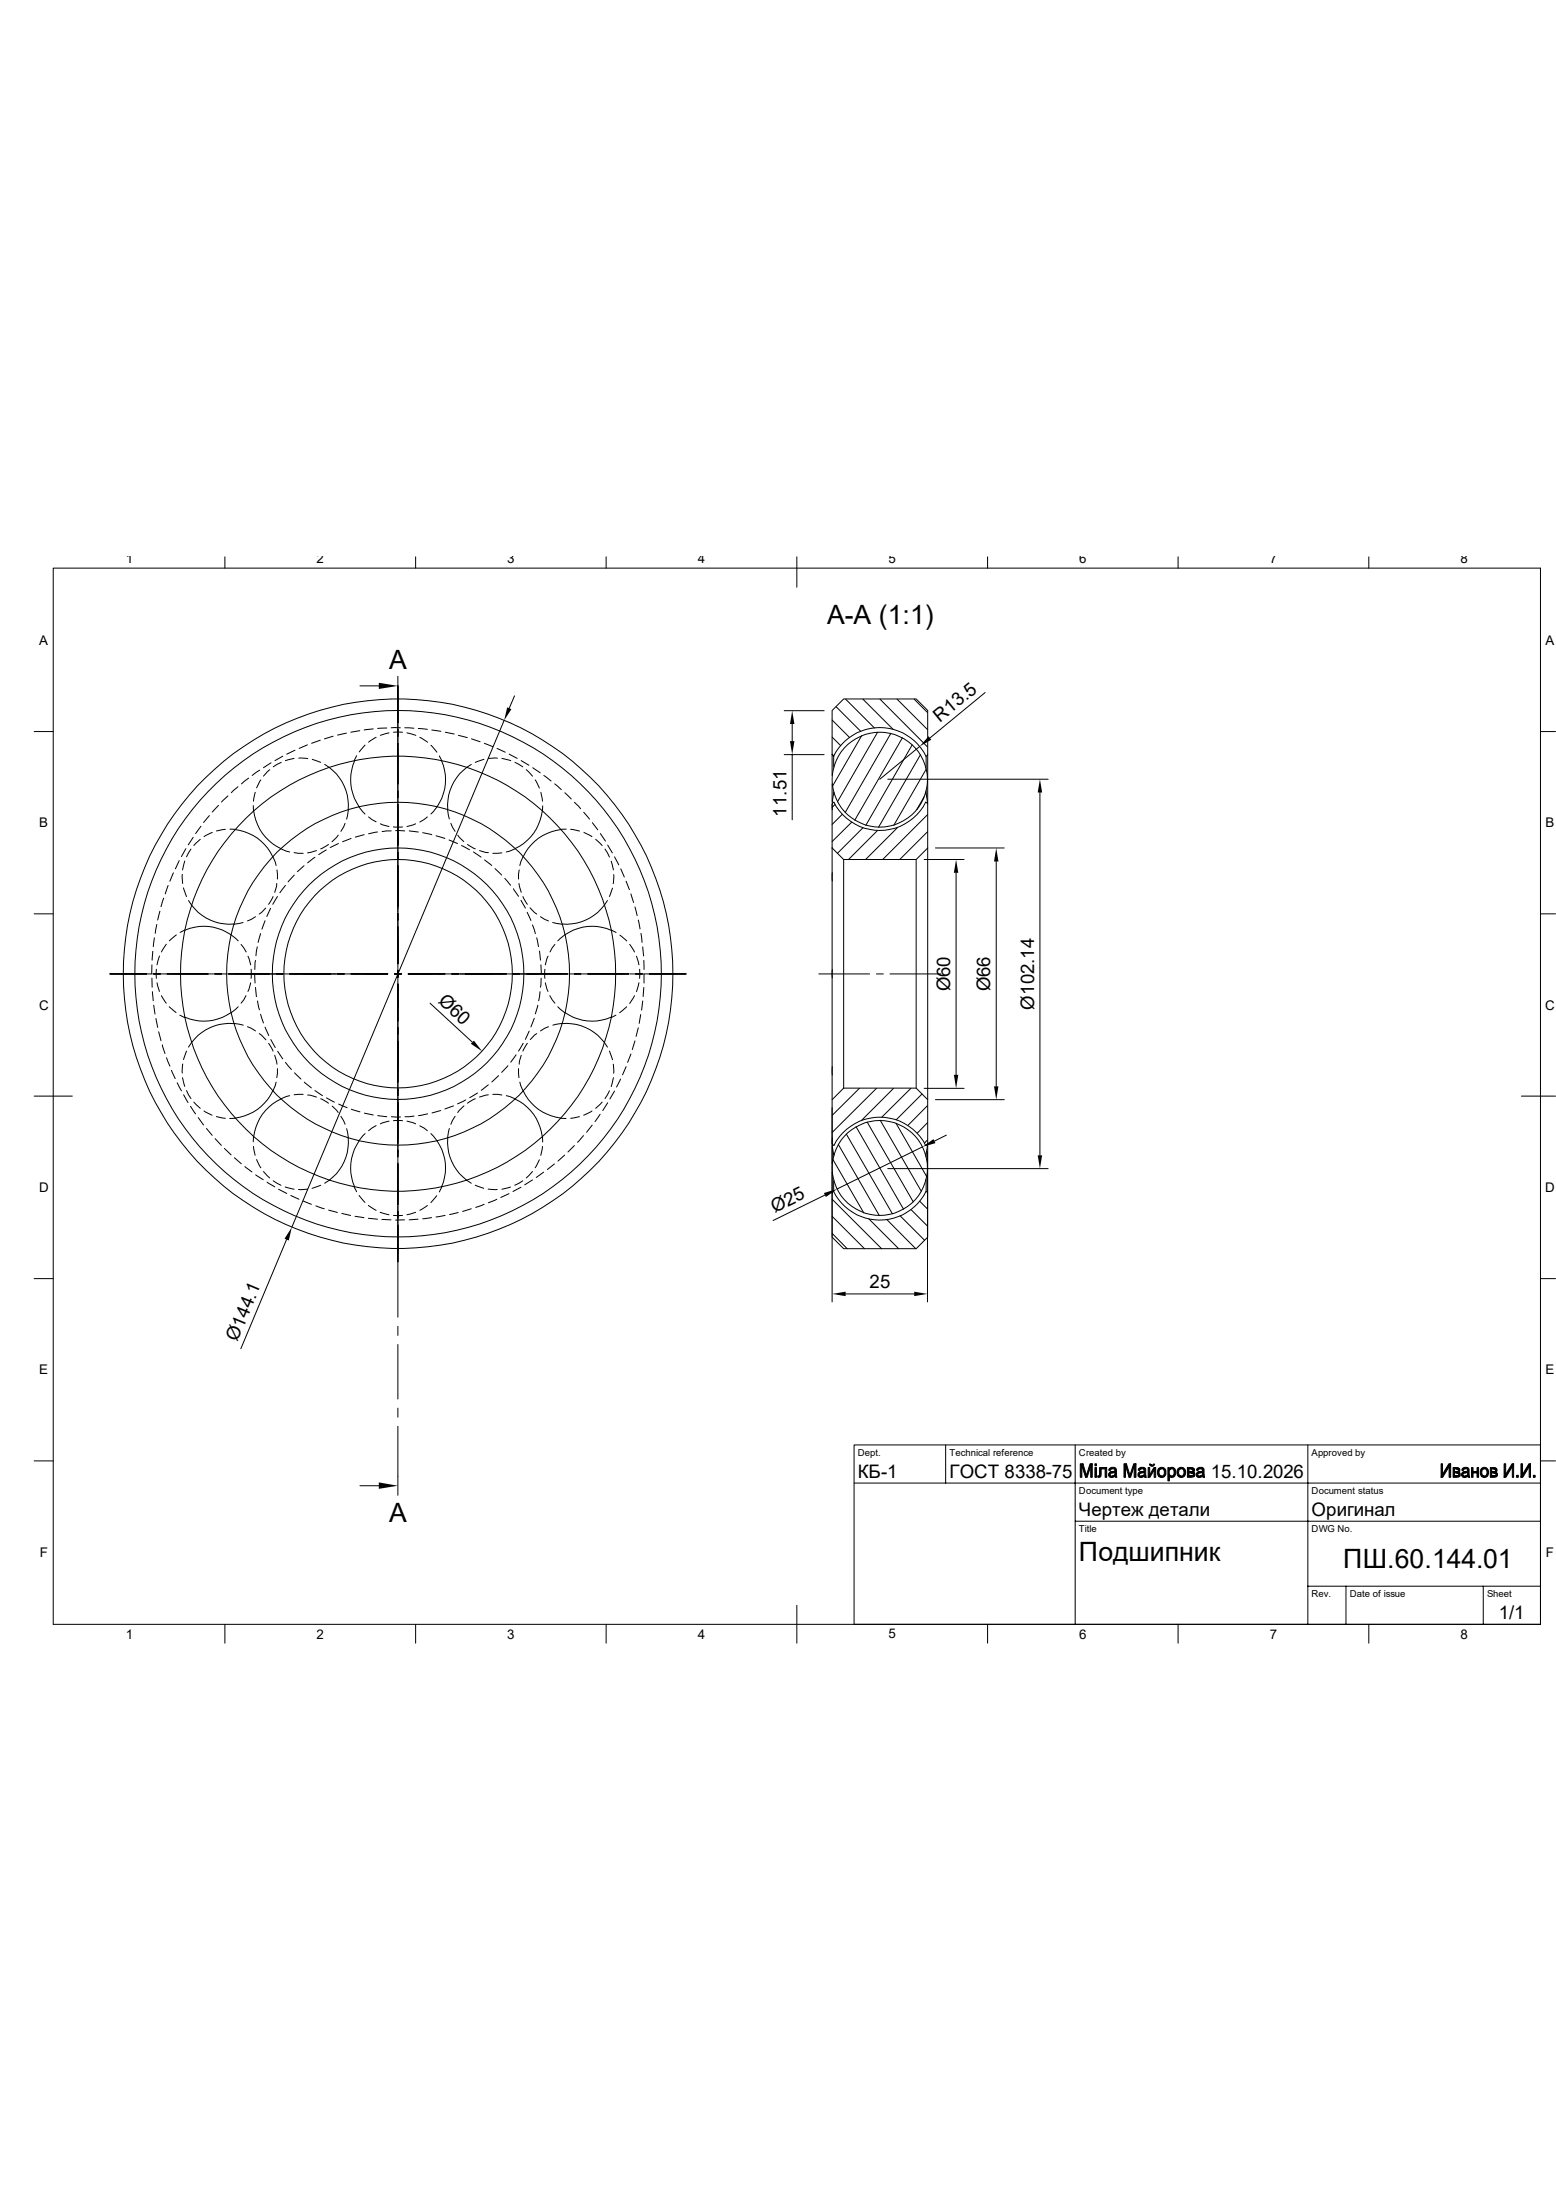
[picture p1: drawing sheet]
<svg xmlns="http://www.w3.org/2000/svg" width="297mm" height="420mm" viewBox="0 0 297 420" stroke-linecap="round" stroke-linejoin="round" font-family="sans-serif">
<g fill="none" stroke="#000" stroke-width=".19">
<path d="M10.2 108.5h283.8v201.6h-283.8zM42.9 106.3v2.2M79.3 106.3v2.2M115.7 106.3v2.2M152.1 106.3v5.8M188.5 106.3v2.2M224.9 106.3v2.2M261.3 106.3v2.2M6.5 139.7h3.7M66.1 140l-1.7 .3M68.7 139.5l-1.7 .3M68.7 130.9h3.6"/>
<path d="M71.2 139.1l-1.7 .3M73.8 139l-1.7 .1M74.3 139.9l-1.7 .5M74.7 138.9h1.7M75.1 139.8h1.7M75.9 129.1v91.8M77.3 138.9l1.7 .1M77.7 139.9l1.7 .5M79.8 139.1l1.8 .1M82.4 139.4l1.8 .2M85 139.8l1.7 .3M96.2 137.5l-40.5 96.8"/>
<path d="M98.2 132.8l-1 2.4M149.7 135.7h7.6M151.2 138.2v3.3M158.8 137.5l3.4 3.3M159.6 134.9l4.7 4.7M161.4 133.5l5.5 5.5M164.7 133.5l5.8 5.7M167.5 139.8l-7.6 13.3M168 133.5l9 9.1M170.1 140l-8.8 15.1M171.2 133.5l5.8 5.8M174.5 133.5l2.5 2.5"/>
<path d="M188 132.2l-10.5 8.7M294 139.7h2.9M36.9 159.9l-1 1.4M38.4 157.7l-1.1 1.4M40 155.7l-1.1 1.3M40.5 158.9l-1.6 .8M41.7 153.8l-1.2 1.2M43 158.3l-1.7 .3M43.5 151.9l-1.2 1.2M43.9 158.3h1M44.9 158.4a9 9 0 0 1 7.1 5.1M45.4 150.2l-1.2 1.1"/>
<path d="M47.5 148.5l-1.4 1.1M48.3 153.8l.1 1.1M48.4 154.9a9 9 0 0 0 5.2 7.1M48.7 151.3l-.3 1.7M49.6 147l-1.5 1M49.8 148.9l-.8 1.5M51.5 146.9l-1.2 1.3M51.7 145.6l-1.4 1M53.7 145.5l-1.5 .9M54 144.4l-1.5 .8M56.1 144.8l-1.6 .4M56.3 143.2l-1.6 .8"/>
<path d="M57 144.7l1.8 .1M58.7 142.2l-1.6 .7M59.6 144.9l1.6 .6M61.1 141.3l-1.6 .6M62 145.9a9.1 9.1 0 0 1 4.5 8.6M63.6 140.5l-1.7 .6M64.6 159.4l-1.2 1.3M65.9 157.2l-.8 1.5M66.5 154.6l-.3 1.8M67.7 145.2a9 9 0 0 0 .8 8.8M68.1 144.3l-.5 .9M68.5 154l1.2 1.4"/>
<path d="M69.5 159.3l-1.7 .5M69.7 142.2l-1.1 1.4M70.4 156l1.4 .9M71.8 140.8l-1.4 .9M72.1 158.8l-1.7 .4M72.6 157.3l1.7 .5M74.7 158.6l-1.8 .1M75.1 157.9h1.7M75.5 158.6h1.8M78.1 158.6l1.7 .2M79.3 157.3l-1.6 .5M80.1 140.8l1.5 .9"/>
<path d="M80.7 159l1.7 .3M81.6 156l-1.5 .9M82.3 142.3l1.1 1.3M83.2 159.6l1.7 .5M83.9 144.3l.4 .9M84.3 145.2a9 9 0 0 1-2 10.2M85.4 154.6l.4 1.7M86.1 157.2l.8 1.5M87.4 159.4l1.1 1.3M87.5 140.4l1.7 .4M90 145.9a9.1 9.1 0 0 0-4.5 8.6M90 141.1l1.7 .5"/>
<path d="M92.4 144.9l-1.7 .6M92.5 141.9l1.6 .6M94.9 142.9l1.5 .7M95 144.7l-1.8 .1M95.8 144.8l1.7 .4M97.2 144l1.5 .8M98.3 145.5l1.5 .9M99.5 145.2l1.5 .9M100.5 146.9l1.1 1.3M101.7 146.6l1.4 .9M102.2 148.9l.8 1.6M103.3 151.3l.2 1.7"/>
<path d="M103.5 154.9a9 9 0 0 1-5.1 7.1M103.6 153.8l-.1 1.1M103.8 148l1.4 1.1M105.9 149.6l1.2 1.1M107 158.4a9 9 0 0 0-7.1 5.1M107.8 151.3l1.3 1.2M108.1 158.3h-1.1M108.9 158.3l1.7 .4M109.6 153.2l1.2 1.2M111.4 155.1l1.1 1.3M111.5 158.9l1.5 .8M113.1 157.1l1 1.3"/>
<path d="M114.6 159.1l1 1.5M149.7 144.1h7.6M151.2 144.1v12.4M158.8 148v-12.4l2.2-2.2h13.9l2.2 2.2v26.3l-2.2 2.2h-13.9l-2.2-2.2M158.8 149.6v3.4M158.8 153.5v8.4M158.8 144l.4 .3M158.8 140.7l1.7 1.7M158.9 144l.2 .4M159.1 144.4v2M159.1 151.3v.1M159.1 144.4a9.8 9.8 0 0 1 8.8-5.5 9.8 9.8 0 0 1 8.8 5.5"/>
<path d="M159.2 153.1a9.8 9.8 0 0 0 8.7 5.4 9.8 9.8 0 0 0 8.8-5.4M159.2 153.2l-.3 .3M159.2 151.3a9 9 0 0 0-.3 3.3M159.4 153.6l-.6 .5M160.8 155.4l-2 2M162.6 157l-3.8 3.7M164.5 140.5l-5.6 9.6M164.7 158l-4.8 4.9M167.5 158.6l-5.5 5.5M169.5 148.8h30.6M171.3 158l-6.1 6.1M172.3 140.8l-9.1 15.8"/>
<path d="M174.1 142.2l-8.8 15.4M175.6 142.5l-7.7 6.3M175.7 144.1l-8 13.8M176.4 152.1l-1.4 2.5M176.7 151.3l.3 2M176.7 153.2l.3 .3M176.8 151v.7M176.8 146.9l-6.2 10.7M177 155.5l-8.5 8.6M177 158.8l-5.3 5.3M177 144l-.2 .4v2.3M198.5 151.3v69.3"/>
<path d="M6.5 174.5h3.7M29.5 179l-.2 1.7M29.9 176.5l-.3 1.7M30.5 173.9l-.4 1.7M31.2 171.4l-.5 1.7M32.1 169l-.6 1.6M33.1 166.6l-.7 1.6M33.7 178.5l-1.4 1.1M34.2 164.3l-.7 1.6M34.8 166.9l.1 1.8M35 169.5l.6 1.7M35.3 177.5l-.9 .5"/>
<path d="M35.3 164.4l-.5 1.7M35.3 177.6a9 9 0 0 1 10.2 2M35.5 162l-.9 1.5M36 171.9a9.1 9.1 0 0 0 8.6 4.5M36.4 162.1l-.8 1.5M38.2 160.2l-1.2 1.2M46.4 176.1l-1.8 .3M48.8 175l-1.6 .8M49.7 178.2l-.4 1.7M50.6 175.8l-.6 1.6M50.7 173.4l-1.2 1.1M51.6 173.4l-.7 1.6"/>
<path d="M52.1 163.5l.6 1.7M52.1 171.2l-.8 1.4M52.8 168.7l-.3 1.6M52.9 166.1l.1 1.7M53 171.2l-.9 1.4M53.6 162l1.7 .6M54.5 169l-1.1 1.4M56.1 162.8l1.8 .1M56.2 167l-1.2 1.4M58 165.3l-1.2 1.1M60.1 163.7l-1.4 1M60.4 162.4l-1.7 .4"/>
<path d="M62.3 162.3l-1.5 .9M62.7 161.2l-1.5 .9M64.6 161l-1.6 .8M67 160.1l-1.6 .6M85.7 160.4l1.6 .6M88.1 161.4l1.5 .8M89.2 161.2l1.5 .9M90.4 162.6l1.4 1M91.5 162.4l1.7 .4M92.5 164.2l1.4 1M94.5 165.8l1.3 1.2M95.8 162.8l-1.7 .1"/>
<path d="M96.4 167.7l1.1 1.3M98 169.7l1 1.4M98.4 162l-1.8 .6M99.1 168.7l.4 1.6M99.1 166.1l-.1 1.7M99.4 171.9l.9 1.5M99.8 171.2l.9 1.4M99.9 163.5l-.7 1.7M100.6 174.2l.7 1.5M101.2 173.3l1.2 1.2M101.6 176.6l.6 1.6M102.4 179l.4 1.7"/>
<path d="M103.2 175l1.5 .8M105.5 176.1l1.8 .3M113.7 160.2l1.2 1.2M115.5 162.1l.8 1.5M116 171.9a9.1 9.1 0 0 1-8.6 4.5M116 161.3l.9 1.5M116.6 177.6a9 9 0 0 0-10.1 2M116.7 177.5l.9 .5M116.7 164.4l.4 1.7M116.9 169.5l-.6 1.7M117.1 167v1.7M117.3 163.6l.8 1.5"/>
<path d="M118.3 178.5l1.3 1.1M118.5 165.9l.7 1.5M119.5 168.2l.6 1.6M120.4 170.6l.5 1.7M121.2 173.1l.4 1.7M121.8 175.6l.4 1.7M122.3 178.2l.3 1.7M158.8 161.9v48M158.9 166.6v1.6M161 164.1v43.6M174.9 164.1v43.6M176.4 164.1h7.6"/>
<path d="M177.1 161.9v48M178.6 161.9h13.1M182.5 166.6v38.6M190.2 164.5v42.9M294 174.5h2.9M21 185.9h8.1M29 184.2v1.7M29 186.7v1.8M29.1 189.3l.2 1.8M29.2 181.6l-.2 1.7M29.3 185.9h2.4M29.3 191.9l.3 1.7"/>
<path d="M29.8 194.4l.3 1.7M29.8 185v1.8M30 187.6l.4 1.7M30.3 197l.4 1.7M30.4 182.5l-.4 1.7M30.8 190.1l.9 1.4M31 199.5l.5 1.6M31.7 180.3l-.9 1.4M31.9 185.9h8.9M32.3 192.2l1.3 1.1M34.3 193.8l1 .5M41 185.9h2.4"/>
<path d="M43.6 185.9h11.5M44.1 193.3a9 9 0 0 1-8.8 .9M44.6 195.4a9.1 9.1 0 0 0-8.6 4.5M44.6 195.4l1.8 .3M45.5 192.2l-1.4 1.2M46 180.3l1 1.4M46.9 190.1l-.9 1.4M47.2 196l1.6 .8M47.3 182.5l.5 1.7M47.8 187.6l-.5 1.7M47.9 185v1.8M48.6 185.9l.1 1.8"/>
<path d="M48.8 183.3l-.2 1.8M48.8 188.5l.2 1.7M49.1 180.8l-.2 1.7M49.1 191.1l.4 1.7M49.5 197.3l1.3 1.2M49.7 193.6l.6 1.7M50.6 196.1l.7 1.6M51.3 199.2l.8 1.5M51.7 198.5l.8 1.5M55.2 185.9h11.6M66.9 185.9h7.1M75.3 185.9h1.3"/>
<path d="M77.9 185.9h7.1M82.1 191.5l8.1 7.5M85.1 185.9h11.6M96.9 185.9h11.4M99.9 199.2l-.9 1.5M100.7 199.2l-.9 1.5M101 196.8l-.7 1.6M102 194.4l-.7 1.6M102.4 197.3l-1.2 1.2M102.7 191.9l-.5 1.6M103 181.6l.2 1.7M103.1 189.3l-.3 1.8"/>
<path d="M103.3 184.2v1.7M103.3 186.7l-.1 1.8M104 185v1.8M104.1 187.6l.5 1.7M104.6 182.5l-.5 1.7M104.7 196l-1.5 .8M104.9 190.1l1 1.4M105.9 180.3l-.9 1.4M106.5 192.2l1.4 1.2M107.3 195.4l-1.8 .3M107.4 195.4a9.1 9.1 0 0 1 8.6 4.5M107.9 193.3a9 9 0 0 0 8.7 .9"/>
<path d="M108.5 185.9h2.4M111.1 185.9h8.9M117.6 193.8l-.9 .5M119.6 192.2l-1.3 1.1M120.2 180.3l.9 1.4M120.2 185.9h2.4M121.1 190.1l-.9 1.5M121.2 198.7l-.5 1.7M121.5 182.5l.5 1.7M121.8 196.2l-.4 1.7M122 187.6l-.5 1.7M122.1 185v1.8"/>
<path d="M122.3 193.7l-.3 1.7M122.7 180.8l.2 1.7M122.7 191.1l-.2 1.7M122.9 185.9h8M122.9 183.3v1.8M122.9 188.5l-.1 1.7M122.9 185.9v1.8M156.3 185.9h9.7M158.9 185.1v1.6M167.3 185.9h1.3M169.9 185.9h9.7M6.5 209.3h7.3"/>
<path d="M31.8 201.9l.6 1.6M32.7 204.3l.7 1.6M33.8 206.7l.8 1.5M34.8 205.7l.5 1.7M34.9 203.1l-.1 1.8M35.1 209l.8 1.5M35.6 208.2l.8 1.5M35.6 200.7l-.6 1.6M36.4 211.2l.9 1.4M37 210.4l1.2 1.2M37.8 213.4l1.1 1.4M38.9 212.1l1.6 .8"/>
<path d="M39.4 215.4l1.1 1.3M41.1 217.4l1.1 1.3M41.3 213.1l1.7 .4M42.8 219.2l1.3 1.3M44.9 213.5h-1M48.4 218.9l.3 1.7M48.4 217l-.1 1M52 208.3a9 9 0 0 1-7.1 5.1M52.5 201.5l.4 1.7M52.7 206.6l-.6 1.7M53 204l-.2 1.7M53 200.7l1 1.4"/>
<path d="M54.5 202.8l1.1 1.4M55.3 209.2a9.3 9.3 0 0 0-6.9 7.8M56.2 204.8l1.2 1.2M57.9 208.9l-1.8 .1M58.1 206.6l1.3 1.1M58.7 209l1.7 .4M60.1 208.2l1.5 1M61.2 209.8l1.5 .8M62.3 209.6l1.5 .8M63.4 211.2l1.2 1.2M64.6 210.8l1.7 .7M65.1 213.1l.8 1.5"/>
<path d="M66.2 215.5l.3 1.8M66.5 217.3a9.1 9.1 0 0 1-4.5 8.6M67.1 211.8l1.6 .5M68.5 217.8a9 9 0 0 0-.8 8.8M69.6 212.5l1.6 .4M69.7 216.4l-1.2 1.4M71.8 214.9l-1.4 1M72.1 213l1.7 .2M74.3 214l-1.7 .5M74.7 213.2h1.8M75.1 214h1.7M77.7 214l1.6 .5"/>
<path d="M79 213.1l-1.7 .1M80.1 214.9l1.5 1M81.6 212.6l-1.7 .4M82.3 216.4a9 9 0 0 1 2 10.2M84.1 212l-1.6 .5M85.5 217.3a9.1 9.1 0 0 0 4.5 8.6M85.8 215.4l-.4 1.9M86.6 211.1l-1.7 .6M86.9 213.1l-.8 1.5M88.6 211.1l-1.2 1.3M88.9 210l-1.6 .7M90.7 209.8l-1.5 .8"/>
<path d="M91.1 208.7l-1.4 .8M93.2 207.1l-1.3 1.1M93.2 209l-1.7 .4M94.1 208.9l1.7 .1M95.2 205.4l-1.3 1.1M96.6 209.2a9.3 9.3 0 0 1 6.9 7.8M96.9 203.5l-1.1 1.2M98.5 201.4l-1 1.4M99 204l.1 1.7M99.2 206.6l.7 1.7M99.5 201.5l-.4 1.7M99.9 208.3a9 9 0 0 0 7.1 5.1"/>
<path d="M103.5 218.9l-.3 1.7M103.5 217l.1 1M107 213.5h1M109.6 218.7l-1.2 1.2M110.6 213.2l-1.7 .3M111.4 216.8l-1.2 1.3M113 212.1l-1.6 .8M113 214.8l-1 1.4M114.6 212.7l-1 1.4M114.9 210.4l-1.2 1.2M116 210.5l-.9 1.5M116.3 200.7l.6 1.6"/>
<path d="M116.3 208.2l-.8 1.5M117.1 203.2v1.7M117.1 205.7l-.4 1.7M117.3 208.3l-.9 1.5M118.4 206l-.7 1.5M119.5 203.6l-.7 1.6M120.4 201.2l-.6 1.6M158.8 218.8v3.4M158.8 211.5v37M158.9 218.3l.3 .4M158.9 217.2a9.4 9.4 0 0 0 .3 3.3M158.9 203.6v1.6"/>
<path d="M159.2 218.7a9.8 9.8 0 0 1 8.7-5.4 9.8 9.8 0 0 1 8.8 5.4M160 218.5l7.9 13.6M161 207.7l-2.2 2.2v8.4M161 207.7h13.9l2.2 2.2v26.3l-2.2 2.2h-13.9l-2.2-2.2v-12.4M161.5 216.5l8.8 15.2M163.4 215.1l9.1 15.7M164 207.8l-5.2 5.1M165.5 214.2l8.8 15.2M167.3 207.8l-8.5 8.4M168 213.9l7.9 13.5M170.6 207.8l-6.2 6.1M171 214.4l5.9 10.2"/>
<path d="M173.9 207.8l-5.6 5.5M176 208.9l-4.9 4.9M176.1 218.9l-16.3 8.1M176.4 207.8h7.6M177 211.1l-3.7 3.7M177 214.3l-1.9 2M177 217.6l-.5 .6M177 218.3l-.3 .4M177 218.5l-.3 2M177 219.8v28.7M178.6 209.9h13.1M180.6 216.7l-2.2 1.1"/>
<path d="M290.4 209.3h6.5M44.7 221l1.4 1.2M46.7 222.7l1.4 1M48.8 224.3l1.4 .9M49 221.4l.8 1.5M50.3 223.6l1.2 1.3M51 225.7l1.5 .9M52.2 225.4l1.4 .9M53.2 227l1.5 .8M54.4 226.6l1.7 .4M54.7 236.6l-8.7 20.9M55.5 228.2l1.6 .7"/>
<path d="M57.9 229.3l1.5 .6M58.7 227l-1.7 .1M60.3 230.2l1.6 .6M61.2 226.3l-1.6 .6M62.7 231l1.7 .5M65.2 231.6l1.7 .4M67.6 226.6l.5 .9M67.8 232.2l1.7 .3M68.5 228.2l1.2 1.3M70.3 232.6l1.8 .1M70.3 230.1l1.5 1M72.6 231.4l1.7 .5"/>
<path d="M72.9 232.8l1.7 .1M75.1 232h1.7M75.9 221.1v19.8M77.2 232.9h-1.7M79.3 231.4l-1.6 .5M79.8 232.7l-1.7 .2M81.6 230.1l-1.5 1M82.4 232.5l-1.7 .2M83.4 228.3l-1.1 1.3M84.3 226.6l-.4 .9M85 232l-1.8 .3M87.5 231.5l-1.7 .4"/>
<path d="M90 230.8l-1.7 .5M90.7 226.3l1.6 .6M92.4 229.9l-1.6 .6M93.2 227l1.7 .1M94.8 228.9l-1.6 .7M97.2 227.9l-1.6 .7M97.5 226.6l-1.7 .4M99.4 226.7l-1.5 .8M99.8 225.4l-1.5 .9M101.6 223.6l-1.1 1.3M101.6 225.3l-1.4 .9M103 221.4l-.8 1.5"/>
<path d="M103.8 223.8l-1.4 1M105.8 222.2l-1.3 1.1M107.8 220.5l-1.3 1.2M157.5 228.1l-9.9 4.9M158.8 235.5l2.9 2.9M158.8 232.2l6.2 6.2M158.8 228.9l9.5 9.5M159 221.3l5.9 10.3M159.1 225.4v2.1M159.1 220.4v.2M159.1 227.5l-.2 .3M159.1 227.5a9.8 9.8 0 0 0 8.8 5.4 9.8 9.8 0 0 0 8.8-5.4"/>
<path d="M165.9 232.7l5.6 5.7M169.3 232.8l5.5 5.6M169.5 223.1h30.6M171.8 232.1l4.7 4.7M173.9 230.9l3.1 3.2M175.6 229.3l1.4 1.5M176.8 225.1v2.4l.2 .3M176.8 220.1v.8M6.5 244.1h3.7M75.9 241.1v10.4M75.9 253.2v1.7M75.9 256.7v10.4"/>
<path d="M161.4 247h13.1M294 244.1h2.9M6.5 278.9h3.7M75.9 268.8v1.8M75.9 272.3v13.2M180.5 275.8v7.3M205.2 275.8v34.3M249.6 275.8v34.3M294 275.8h-131v34.3M294 278.9h2.9M68.7 283.6h3.6M163 283.1h131"/>
<path d="M205.2 290.4h88.8M42.9 310.1v3.6M79.3 310.1v3.6M115.7 310.1v3.6M152.1 306.5v7.2M188.5 310.1v3.6M224.9 310.1v3.6M249.6 302.8h44.4M256.9 302.8v7.3M261.3 310.1v3.6M283.1 302.8v7.3"/>
<circle cx="168" cy="148.8" r="9.1"/>
<circle cx="76" cy="185.9" r="32.7"/>
<circle cx="76" cy="185.9" r="41.5"/>
<circle cx="76" cy="185.9" r="52.5"/>
<circle cx="76" cy="185.9" r="21.8"/>
<circle cx="76" cy="185.9" r="50.2"/>
<circle cx="76" cy="185.9" r="24"/>
<circle cx="168" cy="223" r="9.1"/>
</g>
<g fill="#000" stroke="#000" stroke-width=".19">
<path d="M206.2 279.4h.5l-.2 .4v2.2h-.3z" fill-rule="evenodd"/>
<path d="M206.7 279.4l.7 2.2-.2 .4-.7-2.2z" fill-rule="evenodd"/>
<path d="M208.5 279.4v2.6h-.3v-2.1z" fill-rule="evenodd"/>
<path d="M208.1 279.4h.4l-.3 .5-.7 2.1h-.3z" fill-rule="evenodd"/>
<path d="M209 279.4h.3v.4h-.3z" fill-rule="evenodd"/>
<path d="M215 279.4l.7 2.2-.2 .4-.7-2.2z" fill-rule="evenodd"/>
<path d="M214.5 279.4h.5l-.2 .4v2.2h-.3z" fill-rule="evenodd"/>
<path d="M216.8 279.4v2.6h-.3v-2.1z" fill-rule="evenodd"/>
<path d="M216.4 279.4h.4l-.3 .5-.7 2.1h-.3z" fill-rule="evenodd"/>
<path d="M219.4 279.5l.5 .2h-.4z" fill-rule="evenodd"/>
<path d="M219.5 279.7h.5l.2-.2h.2a.48 .48 0 0 1-.4 .4 .48 .48 0 0 1-.5-.2z" fill-rule="evenodd"/>
<path d="M275.1 279.4h.2v2.1l-.2 .5z" fill-rule="evenodd"/>
<path d="M276.6 279.4h.3l-1.5 2.6h-.3z" fill-rule="evenodd"/>
<path d="M276.9 279.4v2.6h-.3v-2z" fill-rule="evenodd"/>
<path d="M287.1 279.4h.3v2.1l-.3 .5z" fill-rule="evenodd"/>
<path d="M288.6 279.4h.3l-.2 .6-1.3 2h-.3z" fill-rule="evenodd"/>
<path d="M288.9 279.4v2.6h-.2v-2z" fill-rule="evenodd"/>
<path d="M290.3 279.4h.3v2.1l-.3 .5z" fill-rule="evenodd"/>
<path d="M291.8 279.4h.3l-.2 .6-1.2 2h-.4z" fill-rule="evenodd"/>
<path d="M292.1 279.4v2.6h-.2v-2z" fill-rule="evenodd"/>
<path d="M209 280.2h.3v1.8h-.3z" fill-rule="evenodd"/>
<path d="M210.9 280.4l.3-.2v1.8h-.3z" fill-rule="evenodd"/>
<path d="M209.9 280.2h1.3l-.3 .2h-.7v.9a.5 .5 0 0 1-.1 .6 .5 .5 0 0 1-.5 .1v-.3l.3-.1z" fill-rule="evenodd"/>
<path d="M211.7 280.5l.7-.1h-.3l-.2 .3h-.3z" fill-rule="evenodd"/>
<path d="M211.8 281.1h.9a.62 .62 0 0 0-.8 .5l.3 .2h.6a.61 .61 0 0 1-.9 .2 .61 .61 0 0 1-.1-.9z" fill-rule="evenodd"/>
<path d="M211.8 280.4a.72 .72 0 0 1 .8-.3 .72 .72 0 0 1 .5 .7l.1 1.2h-.3l-.1-.2h-.3l.3-.3v-.4h-.9l.5-.2a.3 .3 0 0 0 .4-.3 .3 .3 0 0 0-.4-.2z" fill-rule="evenodd"/>
<path d="M212.3 281.8h.5z" fill-rule="evenodd"/>
<path d="M217.3 280.5l.7-.1h-.3l-.1 .3h-.3z" fill-rule="evenodd"/>
<path d="M217.4 281.1h.9a.56 .56 0 0 0-.7 .5l.2 .2h.6a.61 .61 0 0 1-.9 .2 .61 .61 0 0 1-.1-.9z" fill-rule="evenodd"/>
<path d="M217.4 280.4a.72 .72 0 0 1 .8-.3 .72 .72 0 0 1 .5 .7l.1 1.2h-.3l-.1-.2h-.3l.3-.3v-.4h-.9l.5-.2a.3 .3 0 0 0 .4-.3 .3 .3 0 0 0-.4-.2z" fill-rule="evenodd"/>
<path d="M217.8 281.8h.6z" fill-rule="evenodd"/>
<path d="M219.2 280.2h.3v1.4l-.3 .4z" fill-rule="evenodd"/>
<path d="M220.3 280.2h.3l-1.1 1.8h-.3z" fill-rule="evenodd"/>
<path d="M220.6 280.2v1.8h-.3v-1.4z" fill-rule="evenodd"/>
<path d="M221.1 280.5l.6-.1a.76 .76 0 0 0-.5 .7 .76 .76 0 0 0 .5 .7h-.6l-.2-.5z" fill-rule="evenodd"/>
<path d="M221.1 280.4a.94 .94 0 0 1 1.4 .3 .94 .94 0 0 1-.5 1.3l-.3 .1-.6-.3h.6a.76 .76 0 0 0 .5-.7 .76 .76 0 0 0-.5-.7z" fill-rule="evenodd"/>
<path d="M222.9 280.2h.3v.2h.3a.83 .83 0 0 0 .1 1.4h-.4v.9h-.3z" fill-rule="evenodd"/>
<path d="M223.2 280.3l.4 .1z" fill-rule="evenodd"/>
<path d="M223.3 280.2a.82 .82 0 0 1 1 .2 .82 .82 0 0 1 .1 1 .66 .66 0 0 1-.5 .6 .66 .66 0 0 1-.7-.2h.4a.79 .79 0 0 0 .5-.7 .79 .79 0 0 0-.5-.7l-.4-.1z" fill-rule="evenodd"/>
<path d="M224.9 280.4h.6a.76 .76 0 0 0-.5 .7 .76 .76 0 0 0 .5 .7h-.6a1.26 1.26 0 0 1 0-1.4z" fill-rule="evenodd"/>
<path d="M224.9 280.4v-.1a.94 .94 0 0 1 1.4 .5 .94 .94 0 0 1-.8 1.3l-.6-.3h.6a.75 .75 0 0 0 .5-.7 .75 .75 0 0 0-.5-.7z" fill-rule="evenodd"/>
<path d="M226.7 280.2h.9l.3 .2h-1v.5l1 .1 .1 .2h-1.1v.6h1.1l-.1 .1-1.2 .1z" fill-rule="evenodd"/>
<path d="M227.3 280.4h.6l.1 .4-.1 .2-1-.1h.3a.3 .3 0 0 0 .5-.2 .3 .3 0 0 0-.4-.3z" fill-rule="evenodd"/>
<path d="M227.3 281.2h.7l.1 .2-.1 .4h-1.1h.4a.32 .32 0 0 0 .5-.4 .32 .32 0 0 0-.5-.2z" fill-rule="evenodd"/>
<path d="M228.5 280.4h.7h-.3l-.2 .3h-.3z" fill-rule="evenodd"/>
<path d="M228.5 281.1h.9a.56 .56 0 0 0-.7 .5l.2 .2h.6a.63 .63 0 0 1-.8 .2 .63 .63 0 0 1-.3-.8z" fill-rule="evenodd"/>
<path d="M229 281.8h.6z" fill-rule="evenodd"/>
<path d="M228.6 280.3l.2-.1a.65 .65 0 0 1 .7-.1 .65 .65 0 0 1 .3 .7l.2 1.2h-.4v-.2h-.4l.3-.3v-.4h-.9l.5-.2a.3 .3 0 0 0 .4-.2 .3 .3 0 0 0-.3-.3z" fill-rule="evenodd"/>
<path d="M277.4 280.2h.8l.4 .2h-1v.5l1 .1v.2h-1v.6h1.1l-.3 .2h-1z" fill-rule="evenodd"/>
<path d="M278 280.4h.6l.1 .3-.1 .3-1-.1h.4a.29 .29 0 0 0 .4-.2 .29 .29 0 0 0-.4-.3z" fill-rule="evenodd"/>
<path d="M278 281.2h.6l.1 .1v.5h-1.1h.4a.32 .32 0 0 0 .4-.3 .32 .32 0 0 0-.4-.3z" fill-rule="evenodd"/>
<path d="M279.1 280.4h.6h-.2l-.2 .3h-.3z" fill-rule="evenodd"/>
<path d="M279.1 281.1h1.1h-.2a.54 .54 0 0 0-.7 .5l.2 .2h.6a.61 .61 0 0 1-.9 .2 .61 .61 0 0 1-.1-.9z" fill-rule="evenodd"/>
<path d="M279.1 280.4a.69 .69 0 0 1 .8-.3 .69 .69 0 0 1 .5 .7l.1 1.2h-.3v-.2h-.4l.3-.3 .1-.4h-1l.5-.2a.3 .3 0 0 0 .5-.3 .3 .3 0 0 0-.5-.2z" fill-rule="evenodd"/>
<path d="M279.6 281.8h.6z" fill-rule="evenodd"/>
<path d="M280.9 280.2h.3v.7l.7 .3h-.7v.8h-.3z" fill-rule="evenodd"/>
<path d="M281.2 280.9h.7v-.7h.3v1.8h-.3v-.8z" fill-rule="evenodd"/>
<path d="M282.7 280.5l.6-.1a.76 .76 0 0 0-.5 .7 .76 .76 0 0 0 .5 .7h-.5l-.1-.2-.1-.8z" fill-rule="evenodd"/>
<path d="M283 280.2a.95 .95 0 0 1 1.1 .4 .95 .95 0 0 1-.2 1.2 .73 .73 0 0 1-1.1 0h.5a.76 .76 0 0 0 .5-.7 .76 .76 0 0 0-.5-.7h-.5z" fill-rule="evenodd"/>
<path d="M284.5 280.2h.8l.4 .2h-1v.5l.9 .1 .1 .2h-1v.6h1l-.2 .2h-1z" fill-rule="evenodd"/>
<path d="M285.1 280.4h.6l.1 .4-.2 .2-.9-.1h.3a.28 .28 0 0 0 .5-.2 .28 .28 0 0 0-.4-.3z" fill-rule="evenodd"/>
<path d="M285.1 281.2h.6l.1 .1v.5h-1.1h.4a.32 .32 0 0 0 .4-.4 .32 .32 0 0 0-.4-.2z" fill-rule="evenodd"/>
<path d="M289.5 281.6h.3v.4h-.3z" fill-rule="evenodd"/>
<path d="M292.7 281.6h.3v.4h-.3z" fill-rule="evenodd"/>
</g>
<g fill="#000">
<path d="M72.3 130.3l3.6 .6-3.6 .6zM96.8 135l.8 .4-1.4 2.1zM151.2 135.7l.4 2.5h-.8zM150.8 141.5h.8l-.4 2.6zM177.2 140.5l.6 .7-2.2 1.3zM198.5 148.8l.4 2.5h-.8zM182.5 164.1l.4 2.5h-.8zM190.2 161.9l.4 2.6h-.9zM89.9 199.3l.6-.6 1.5 2zM176.1 218.9l2.1-1.4 .4 .7zM182.1 205.2h.8l-.4 2.6zM189.7 207.4h.9l-.4 2.5z"/>
<path d="M55.7 234.3l-.6 2.5-.8-.3zM157.3 227.8l2.5-.8-2.2 1.5zM198.1 220.6h.8l-.4 2.5zM158.8 247l2.6-.4v.8zM174.5 246.6l2.5 .4-2.5 .4zM72.3 283l3.6 .6-3.6 .6z"/>
</g>
<g font-size="5.1">
<text x="157.9" y="119.1">A-A (1:1)</text>
<text x="74.3" y="127.7">A</text>
<text x="74.3" y="290.5">A</text>
<text x="206" y="298.1">Подшипник</text>
<text x="256.4" y="299.3">ПШ.60.144.01</text>
</g>
<g font-size="3.6">
<text x="179.4" y="138" transform="rotate(-39 179.4 138)">R13.5</text>
<text x="150.2" y="155.9" transform="rotate(-90 150.2 155.9)">11.51</text>
<text x="83.5" y="191.3" transform="rotate(43 83.5 191.3)">Ø60</text>
<text x="181.4" y="189.3" transform="rotate(-90 181.4 189.3)">Ø60</text>
<text x="189" y="189.3" transform="rotate(-90 189 189.3)">Ø66</text>
<text x="197.4" y="192.7" transform="rotate(-90 197.4 192.7)">Ø102.14</text>
<text x="147.9" y="231.6" transform="rotate(-26 147.9 231.6)">Ø25</text>
<text x="166" y="246">25</text>
<text x="45.3" y="256.2" transform="rotate(-67 45.3 256.2)">Ø14 .1</text>
<text x="163.7" y="282.1">КБ-1</text>
<text x="181.2" y="282.1">ГОСТ 8338-75</text>
<text x="231.1" y="282.1">15.10.2026</text>
<text x="206" y="289.4">Чертеж детали</text>
<text x="250.4" y="289.4">Оригинал</text>
<text x="286.1" y="309.1">1/1</text>
</g>
<g font-size="2.5">
<text x="24" y="107.6">1</text>
<text x="60.4" y="107.6">2</text>
<text x="96.8" y="107.5">3</text>
<text x="133.2" y="107.6">4</text>
<text x="169.6" y="107.5">5</text>
<text x="206" y="107.5">6</text>
<text x="242.4" y="107.5">7</text>
<text x="278.8" y="107.5">8</text>
<text x="7.5" y="123.1">A</text>
<text x="295" y="123.1">A</text>
<text x="7.5" y="157.9">B</text>
<text x="295" y="157.9">B</text>
<text x="7.5" y="192.8">C</text>
<text x="294.9" y="192.8">C</text>
<text x="7.5" y="227.6">D</text>
<text x="294.9" y="227.6">D</text>
<text x="7.5" y="262.4">E</text>
<text x="295" y="262.4">E</text>
<text x="7.6" y="297.2">F</text>
<text x="295.1" y="297.2">F</text>
<text x="24" y="312.8">1</text>
<text x="60.4" y="312.8">2</text>
<text x="96.8" y="312.8">3</text>
<text x="133.2" y="312.8">4</text>
<text x="169.6" y="312.8">5</text>
<text x="206" y="312.8">6</text>
<text x="242.4" y="312.8">7</text>
<text x="278.8" y="312.8">8</text>
</g>
<g font-size="1.8">
<text x="163.7" y="277.9">Dept.</text>
<text x="181.2" y="277.9">Technical reference</text>
<text x="206" y="277.9">Created by</text>
<text x="250.4" y="277.9">Approved by</text>
<text x="206" y="285.2">Document type</text>
<text x="250.4" y="285.2">Document status</text>
<text x="206" y="292.4">Title</text>
<text x="250.4" y="292.4">DWG No.</text>
<text x="250.4" y="304.8">Rev.</text>
<text x="257.6" y="304.8">Date of issue</text>
<text x="283.9" y="304.8">Sheet</text>
</g>
</svg>
